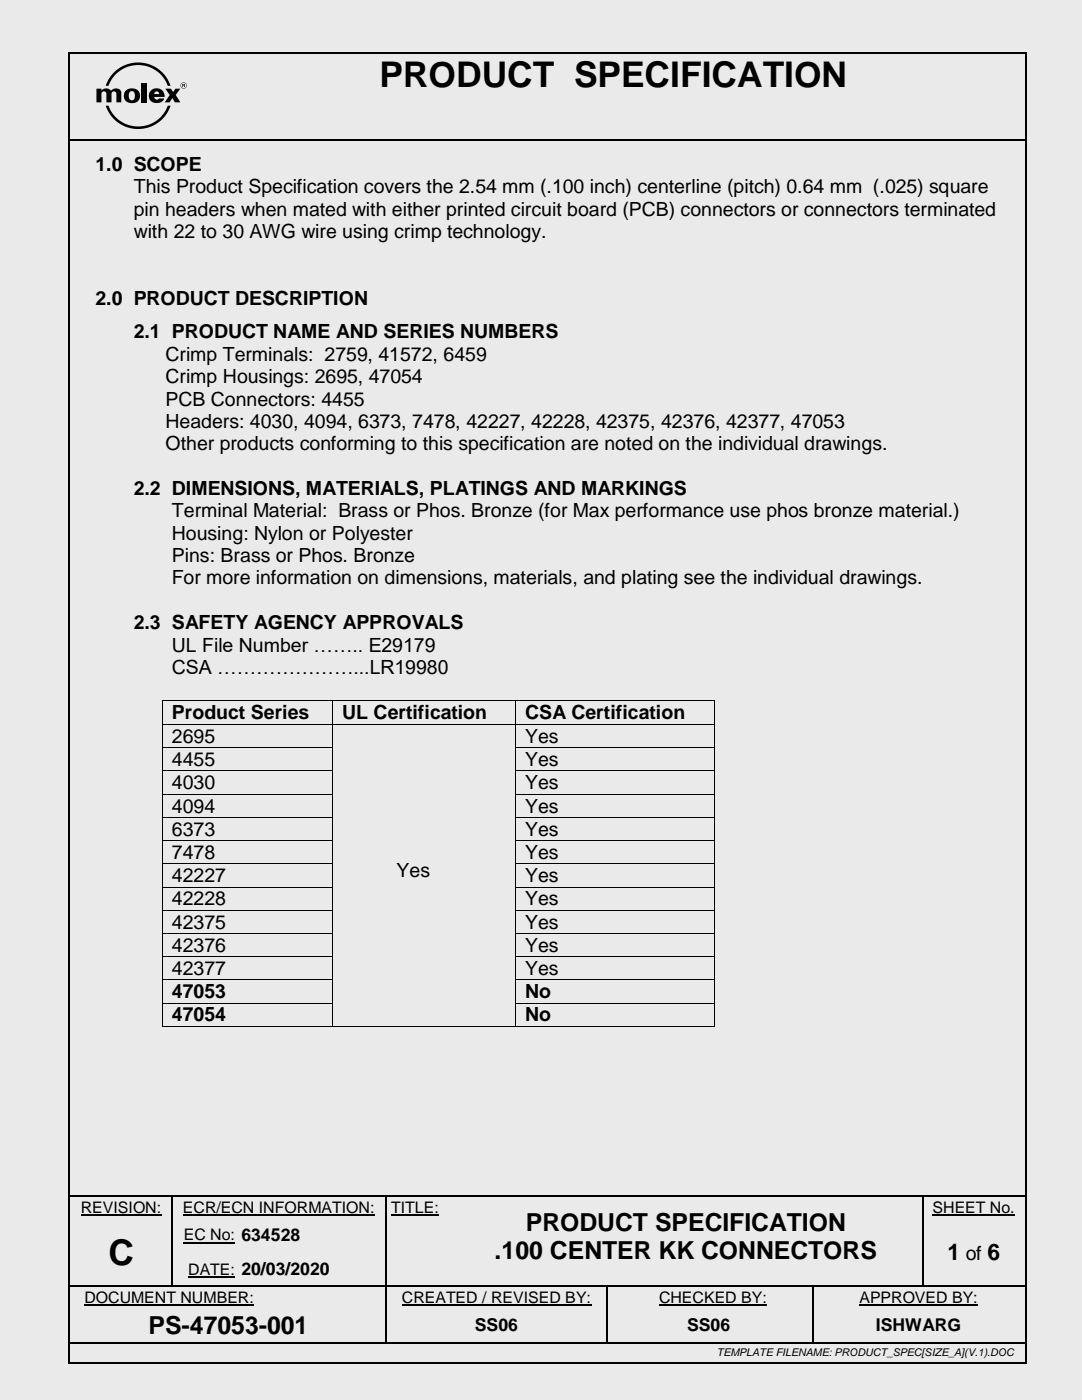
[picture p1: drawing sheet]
<svg xmlns="http://www.w3.org/2000/svg" width="216mm" height="279mm" viewBox="0 0 216 279" stroke-linecap="round" stroke-linejoin="round" font-family="sans-serif">
<path d="M0 0h215.9v279.4h-215.9z" fill-rule="evenodd" fill="#eaeaea"/>
<g fill="#000">
<path d="M13.6 10.3h.4v.4h-.4z" fill-rule="evenodd"/>
<path d="M13.6 10.3h.4v.4h-.4z" fill-rule="evenodd"/>
<path d="M26 18.3a.65 .65 0 0 1 .7 0 .65 .65 0 0 1 .2 .8 .64 .64 0 0 1-.2 .8 .64 .64 0 0 1-.9-.2 1.37 1.37 0 0 1 .2-1.4zM25.1 18.1a1.55 1.55 0 0 0-.1 2 1.55 1.55 0 0 0 2 .4 1.53 1.53 0 0 0 .8-2.1 1.53 1.53 0 0 0-2.1-.7z" fill-rule="evenodd"/>
<path d="M22.7 14.5a6.8 6.8 0 0 1 11.3 2.6h-.5a6.3 6.3 0 0 0-5.9-4.1 6.3 6.3 0 0 0-6 4.1h-.5l.7-1.4z" fill-rule="evenodd"/>
<path d="M30 18.1a1.53 1.53 0 0 0 0 2 1.53 1.53 0 0 0 2 .4 1.13 1.13 0 0 0 .8-.9h-1.1a.51 .51 0 0 1-.6 .3 .51 .51 0 0 1-.3-.6h2.1a1.62 1.62 0 0 0-1-1.6 1.62 1.62 0 0 0-1.9 .4zM30.9 18.4l.3-.2a.49 .49 0 0 1 .6 .6h-1z" fill-rule="evenodd"/>
<path d="M33 17.7h1.1l.4 .7 .5-.7h1l-.9 1.3 .9 1.4h-1.1l-.5-.8-.6 .8h-.9l1-1.4z" fill-rule="evenodd"/>
<path d="M36 17.1a.65 .65 0 0 1 1.3 0 .65 .65 0 0 1-1.3 0zM36.1 17.1a.55 .55 0 0 0 1.1 0 .55 .55 0 0 0-1.1 0z" fill-rule="evenodd"/>
<path d="M36.5 16.9l.3 .1h-.3zM36.4 16.8v.6h.1v-.3l.4 .3v-.6z" fill-rule="evenodd"/>
<path d="M204.5 10.3h.3v.4h-.3z" fill-rule="evenodd"/>
<path d="M204.5 10.3h.3v.4h-.3z" fill-rule="evenodd"/>
<path d="M14 27.7h.3v.4h-.3z" fill-rule="evenodd"/>
<path d="M14 27.7h.3v.4h-.3z" fill-rule="evenodd"/>
<path d="M19.2 17.7h1v.4l.1-.1a1.28 1.28 0 0 1 1.9 .1 1.16 1.16 0 0 1 2 .3v2h-1v-1.7a.49 .49 0 0 0-.5-.5 .49 .49 0 0 0-.4 .5l-.1 1.7h-1v-1.7a.49 .49 0 0 0-.5-.5 .49 .49 0 0 0-.5 .5v1.7h-1z" fill-rule="evenodd"/>
<path d="M28.3 16.5h1v3.9h-1z" fill-rule="evenodd"/>
<path d="M21.1 21.1h.5a6.3 6.3 0 0 0 6 4.1 6.3 6.3 0 0 0 5.9-4.1h.5a6.8 6.8 0 0 1-6.4 4.7 6.8 6.8 0 0 1-6.5-4.7z" fill-rule="evenodd"/>
<path d="M204.3 27.7h.4v.4h-.4z" fill-rule="evenodd"/>
<path d="M204.3 27.7h.4v.4h-.4z" fill-rule="evenodd"/>
<path d="M32.3 139.8h.2v.2h-.2z" fill-rule="evenodd"/>
<path d="M32.3 139.8h.2v.2h-.2z" fill-rule="evenodd"/>
<path d="M66.3 139.8h.2v.2h-.2z" fill-rule="evenodd"/>
<path d="M102.8 139.8h.2v.2h-.2z" fill-rule="evenodd"/>
<path d="M142.5 139.8h.2v.2h-.2z" fill-rule="evenodd"/>
<path d="M142.5 139.8h.2v.2h-.2z" fill-rule="evenodd"/>
<path d="M32.3 144.5h.2v.1h-.2z" fill-rule="evenodd"/>
<path d="M32.3 149.1h.2v.2h-.2z" fill-rule="evenodd"/>
<path d="M32.3 153.7h.2v.2h-.2z" fill-rule="evenodd"/>
<path d="M32.3 158.4h.2v.2h-.2z" fill-rule="evenodd"/>
<path d="M66.3 144.5h.2v.1h-.2z" fill-rule="evenodd"/>
<path d="M66.3 149.1h.2v.2h-.2z" fill-rule="evenodd"/>
<path d="M66.3 153.7h.2v.2h-.2z" fill-rule="evenodd"/>
<path d="M66.3 158.4h.2v.2h-.2z" fill-rule="evenodd"/>
<path d="M102.8 144.5h.2v.1h-.2z" fill-rule="evenodd"/>
<path d="M102.8 149.1h.2v.2h-.2z" fill-rule="evenodd"/>
<path d="M102.8 153.7h.2v.2h-.2z" fill-rule="evenodd"/>
<path d="M102.8 158.4h.2v.2h-.2z" fill-rule="evenodd"/>
<path d="M142.5 144.5h.2v.1h-.2z" fill-rule="evenodd"/>
<path d="M142.5 149.1h.2v.2h-.2z" fill-rule="evenodd"/>
<path d="M142.5 153.7h.2v.2h-.2z" fill-rule="evenodd"/>
<path d="M142.5 158.4h.2v.2h-.2z" fill-rule="evenodd"/>
<path d="M32.3 163h.2v.2h-.2z" fill-rule="evenodd"/>
<path d="M32.3 167.7h.2v.1h-.2z" fill-rule="evenodd"/>
<path d="M32.3 172.3h.2v.2h-.2z" fill-rule="evenodd"/>
<path d="M32.3 176.9h.2v.2h-.2z" fill-rule="evenodd"/>
<path d="M66.3 163h.2v.2h-.2z" fill-rule="evenodd"/>
<path d="M66.3 167.7h.2v.1h-.2z" fill-rule="evenodd"/>
<path d="M66.3 172.3h.2v.2h-.2z" fill-rule="evenodd"/>
<path d="M66.3 176.9h.2v.2h-.2z" fill-rule="evenodd"/>
<path d="M102.8 163h.2v.2h-.2z" fill-rule="evenodd"/>
<path d="M102.8 167.7h.2v.1h-.2z" fill-rule="evenodd"/>
<path d="M102.8 172.3h.2v.2h-.2z" fill-rule="evenodd"/>
<path d="M102.8 176.9h.2v.2h-.2z" fill-rule="evenodd"/>
<path d="M142.5 163h.2v.2h-.2z" fill-rule="evenodd"/>
<path d="M142.5 167.7h.2v.1h-.2z" fill-rule="evenodd"/>
<path d="M142.5 172.3h.2v.2h-.2z" fill-rule="evenodd"/>
<path d="M142.5 176.9h.2v.2h-.2z" fill-rule="evenodd"/>
<path d="M32.3 181.6h.2v.2h-.2z" fill-rule="evenodd"/>
<path d="M32.3 186.2h.2v.2h-.2z" fill-rule="evenodd"/>
<path d="M32.3 190.9h.2v.1h-.2z" fill-rule="evenodd"/>
<path d="M32.3 195.5h.2v.1h-.2z" fill-rule="evenodd"/>
<path d="M66.3 181.6h.2v.2h-.2z" fill-rule="evenodd"/>
<path d="M66.3 186.2h.2v.2h-.2z" fill-rule="evenodd"/>
<path d="M66.3 190.9h.2v.1h-.2z" fill-rule="evenodd"/>
<path d="M66.3 195.5h.2v.1h-.2z" fill-rule="evenodd"/>
<path d="M102.8 181.6h.2v.2h-.2z" fill-rule="evenodd"/>
<path d="M102.8 186.2h.2v.2h-.2z" fill-rule="evenodd"/>
<path d="M102.8 190.9h.2v.1h-.2z" fill-rule="evenodd"/>
<path d="M102.8 195.5h.2v.1h-.2z" fill-rule="evenodd"/>
<path d="M142.5 181.6h.2v.2h-.2z" fill-rule="evenodd"/>
<path d="M142.5 186.2h.2v.2h-.2z" fill-rule="evenodd"/>
<path d="M142.5 190.9h.2v.1h-.2z" fill-rule="evenodd"/>
<path d="M142.5 195.5h.2v.1h-.2z" fill-rule="evenodd"/>
<path d="M32.3 200.1h.2v.2h-.2z" fill-rule="evenodd"/>
<path d="M32.3 204.8h.2v.2h-.2z" fill-rule="evenodd"/>
<path d="M32.3 204.8h.2v.2h-.2z" fill-rule="evenodd"/>
<path d="M66.3 200.1h.2v.2h-.2z" fill-rule="evenodd"/>
<path d="M66.3 204.8h.2v.2h-.2z" fill-rule="evenodd"/>
<path d="M102.8 200.1h.2v.2h-.2z" fill-rule="evenodd"/>
<path d="M102.8 204.8h.2v.2h-.2z" fill-rule="evenodd"/>
<path d="M142.5 200.1h.2v.2h-.2z" fill-rule="evenodd"/>
<path d="M142.5 204.8h.2v.2h-.2z" fill-rule="evenodd"/>
<path d="M142.5 204.8h.2v.2h-.2z" fill-rule="evenodd"/>
<path d="M34.1 238.8h.3v.2h-.3z" fill-rule="evenodd"/>
<path d="M34.1 238.5h.4v.3h-.4z" fill-rule="evenodd"/>
<path d="M77 238.8h.2v.2h-.2z" fill-rule="evenodd"/>
<path d="M77 238.5h.3v.3h-.3z" fill-rule="evenodd"/>
<path d="M89.6 238.5h.4v.3h-.4z" fill-rule="evenodd"/>
<path d="M184 238.8h.3v.2h-.3z" fill-rule="evenodd"/>
<path d="M184 238.5h.4v.3h-.4z" fill-rule="evenodd"/>
<path d="M204.3 238.5h.3v.3h-.3z" fill-rule="evenodd"/>
<path d="M34.1 242.8h.3v.9h-.3z" fill-rule="evenodd"/>
<path d="M34.1 249.7h.3v.9h-.3z" fill-rule="evenodd"/>
<path d="M34.1 256.6h.3v.2h-.3z" fill-rule="evenodd"/>
<path d="M46.9 256.6h.3v.2h-.3z" fill-rule="evenodd"/>
<path d="M77 242.8h.2v.9h-.2z" fill-rule="evenodd"/>
<path d="M77 249.7h.2v.9h-.2z" fill-rule="evenodd"/>
<path d="M77 256.6h.2v.5h-.2z" fill-rule="evenodd"/>
<path d="M89.6 256.6h.3v.2h-.3z" fill-rule="evenodd"/>
<path d="M121 256.8h.2v.3h-.2z" fill-rule="evenodd"/>
<path d="M121 256.6h.2v.2h-.2z" fill-rule="evenodd"/>
<path d="M162 256.8h.3v.3h-.3z" fill-rule="evenodd"/>
<path d="M162 256.6h.3v.2h-.3z" fill-rule="evenodd"/>
<path d="M184 242.8h.3v.9h-.3z" fill-rule="evenodd"/>
<path d="M184 249.7h.3v.9h-.3z" fill-rule="evenodd"/>
<path d="M184 256.6h.3v.2h-.3z" fill-rule="evenodd"/>
<path d="M13.6 271.8h.4v.4h-.4z" fill-rule="evenodd"/>
<path d="M13.6 271.8h.4v.4h-.4z" fill-rule="evenodd"/>
<path d="M76.9 260.9h.4v.8h-.4z" fill-rule="evenodd"/>
<path d="M76.9 267.8h.4v.3h-.4z" fill-rule="evenodd"/>
<path d="M120.9 260.9h.4v.8h-.4z" fill-rule="evenodd"/>
<path d="M120.9 267.8h.4v.3h-.4z" fill-rule="evenodd"/>
<path d="M162 260.9h.3v.8h-.3z" fill-rule="evenodd"/>
<path d="M162 267.8h.4v.3h-.4z" fill-rule="evenodd"/>
<path d="M204.3 267.8h.3v.3h-.3z" fill-rule="evenodd"/>
<path d="M204.5 271.8h.3v.4h-.3z" fill-rule="evenodd"/>
<path d="M204.5 271.8h.3v.4h-.3z" fill-rule="evenodd"/>
</g>
<g fill="none" stroke="#000" stroke-width=".34">
<path d="M13.8 10.7v261.1M14 10.5h190.5M204.7 10.7v261.1M14.3 27.9h190.2M14 238.6h20.1M34.5 238.6h42.5M77.3 238.6h12.3M90 238.6h94M184.4 238.6h19.9M14 267.9h62.9M14 272h190.5M77.1 261.7v6.1"/>
<path d="M77.3 267.9h43.6M121.1 261.7v6.1M121.3 267.9h40.7M162.4 267.9h41.9"/>
</g>
<path d="M16.1 242.5h16.1M36.5 242.5h38.3M36.7 248h10.2M37.6 254.9h9.3M78.1 242.5h9.5M186.1 242.5h16.4M16.8 260.5h33.9M80.2 260.5h37.8M131.5 260.5h21.5M171.5 260.5h23.6" fill="none" stroke="#000" stroke-width=".21"/>
<g fill="none" stroke="#000" stroke-width=".25">
<path d="M34.3 239v3.8M77.1 239v3.8M184.1 239v3.8M14 256.7h20.1M34.3 243.7v6M34.3 250.6v6M34.4 256.7h12.5M47.2 256.7h29.8M77.1 243.7v6M77.1 250.6v6M77.1 257.1v3.8M77.2 256.7h12.4"/>
<path d="M89.9 256.7h31.1M121.1 257.1v3.8M121.2 256.7h40.8M162.2 257.1v3.8M162.3 256.7h21.7M184.1 243.7v6M184.1 250.6v6M184.3 256.7h20.2M162.2 261.7v6.1"/>
</g>
<g fill="none" stroke="#000" stroke-width=".2">
<path d="M32.4 140v4.5M32.5 139.9h33.8M66.4 140v4.5M66.5 139.9h36.3M102.9 140v4.5M103 139.9h39.5M142.6 140v4.5M32.4 144.6v4.5M32.4 149.3v4.4M32.4 153.9v4.5M32.4 158.6v4.4M32.5 144.5h33.8"/>
<path d="M32.5 149.2h33.8M32.5 153.8h33.8M32.5 158.5h33.8M66.4 144.6v4.5M66.4 149.3v4.4M66.4 153.9v4.5M66.4 158.6v4.4M66.5 144.5h36.3M102.9 144.6v4.5M102.9 149.3v4.4M102.9 153.9v4.5M102.9 158.6v4.4"/>
<path d="M103 144.5h39.5M103 149.2h39.5M103 153.8h39.5M103 158.5h39.5M142.6 144.6v4.5M142.6 149.3v4.4M142.6 153.9v4.5M142.6 158.6v4.4M32.4 163.2v4.5M32.4 167.8v4.5M32.4 172.5v4.4M32.4 177.1v4.5"/>
<path d="M32.5 163.1h33.8M32.5 167.7h33.8M32.5 172.4h33.8M32.5 177h33.8M66.4 163.2v4.5M66.4 167.8v4.5M66.4 172.5v4.4M66.4 177.1v4.5M102.9 163.2v4.5M102.9 167.8v4.5M102.9 172.5v4.4M102.9 177.1v4.5"/>
<path d="M103 163.1h39.5M103 167.7h39.5M103 172.4h39.5M103 177h39.5M142.6 163.2v4.5M142.6 167.8v4.5M142.6 172.5v4.4M142.6 177.1v4.5M32.4 181.8v4.4M32.4 186.4v4.5M32.4 191v4.5M32.4 195.6v4.5"/>
<path d="M32.5 181.7h33.8M32.5 186.3h33.8M32.5 190.9h33.8M32.5 195.6h33.8M66.4 181.8v4.4M66.4 186.4v4.5M66.4 191v4.5M66.4 195.6v4.5M102.9 181.8v4.4M102.9 186.4v4.5M102.9 191v4.5M102.9 195.6v4.5"/>
<path d="M103 181.7h39.5M103 186.3h39.5M103 190.9h39.5M103 195.6h39.5M142.6 181.8v4.4M142.6 186.4v4.5M142.6 191v4.5M142.6 195.6v4.5M32.4 200.3v4.5M32.5 200.2h33.8M32.5 204.9h33.8M66.4 200.3v4.5"/>
<path d="M66.5 204.9h36.3M102.9 200.3v4.5M103 200.2h39.5M103 204.9h39.5M142.6 200.3v4.5"/>
</g>
<g font-size="7.1">
<text x="75.7" y="17.3">PRODUCT SPECIFICATION</text>
<text x="21.6" y="252.4">C</text>
</g>
<g font-size="5">
<text x="104.9" y="245.6">PRODUCT SPECIFICATION</text>
<text x="98.7" y="251.3">.100 CENTER KK CONNECTORS</text>
<text x="29.6" y="266.2">PS-47053-001</text>
</g>
<g font-size="4.6">
<text x="189.1" y="251.5">1</text>
<text x="197.1" y="251.5">6</text>
</g>
<g font-size="3.9">
<text x="19" y="34">1.0 SCOPE</text>
<text x="26.7" y="38.5">This Product Specification covers the 2.54 mm (.100 inch) centerline (pitch) 0.64 mm (.025) square</text>
<text x="26.7" y="43">pin headers when mated with either printed circuit board (PCB) connectors or connectors terminated</text>
<text x="26.7" y="47.5">with 22 to 30 AWG wire using crimp technology.</text>
<text x="19" y="60.8">2.0 PRODUCT DESCRIPTION</text>
<text x="26.7" y="67.5">2.1 PRODUCT NAME AND SERIES NUMBERS</text>
<text x="33" y="72">Crimp Terminals: 2759, 41572, 6459</text>
<text x="33" y="76.5">Crimp Housings: 2695, 47054</text>
<text x="33" y="80.9">PCB Connectors: 4455</text>
<text x="33" y="85.4">Headers: 4030, 4094, 6373, 7478, 42227, 42228, 42375, 42376, 42377, 47053</text>
<text x="33" y="89.9">Other products conforming to this specification are noted on the individual drawings.</text>
<text x="26.7" y="98.7">2.2 DIMENSIONS, MATERIALS, PLATINGS AND MARKINGS</text>
<text x="34.3" y="103.3">Terminal Material: Brass or Phos. Bronze (for Max performance use phos bronze material.)</text>
<text x="34.3" y="107.7">Housing: Nylon or Polyester</text>
<text x="34.3" y="112.2">Pins: Brass or Phos. Bronze</text>
<text x="34.3" y="116.6">For more information on dimensions, materials, and plating see the individual drawings.</text>
<text x="26.7" y="125.5">2.3 SAFETY AGENCY APPROVALS</text>
<text x="34.3" y="130">UL File Number …….. E29179</text>
<text x="34.3" y="134.5">CSA …………………...LR19980</text>
<text x="34.3" y="143.6">Product Series</text>
<text x="68.3" y="143.6">UL Certification</text>
<text x="104.8" y="143.6">CSA Certification</text>
<text x="34.3" y="148.2">2695</text>
<text x="104.8" y="148.2">Yes</text>
<text x="34.3" y="152.9">4455</text>
<text x="104.8" y="152.9">Yes</text>
<text x="34.3" y="157.5">4030</text>
<text x="104.8" y="157.5">Yes</text>
<text x="34.3" y="162.2">4094</text>
<text x="34.3" y="166.8">6373</text>
<text x="104.8" y="162.2">Yes</text>
<text x="104.8" y="166.8">Yes</text>
<text x="34.3" y="171.4">7478</text>
<text x="104.8" y="171.4">Yes</text>
<text x="34.3" y="176.1">42227</text>
<text x="79.1" y="175">Yes</text>
<text x="104.8" y="176.1">Yes</text>
<text x="34.3" y="180.7">42228</text>
<text x="34.3" y="185.4">42375</text>
<text x="104.8" y="180.7">Yes</text>
<text x="104.8" y="185.4">Yes</text>
<text x="34.3" y="190">42376</text>
<text x="104.8" y="190">Yes</text>
<text x="34.3" y="194.6">42377</text>
<text x="104.8" y="194.6">Yes</text>
<text x="34.3" y="199.2">47053</text>
<text x="34.3" y="203.9">47054</text>
<text x="104.8" y="199.2">No</text>
<text x="104.8" y="203.9">No</text>
<text x="192.7" y="251.5">of</text>
</g>
<g font-size="3.5">
<text x="94.8" y="265.5">SS06</text>
<text x="137.1" y="265.5">SS06</text>
<text x="174.8" y="265.5">ISHWARG</text>
</g>
<g font-size="3.2">
<text x="16.1" y="242">REVISION:</text>
<text x="36.5" y="242">ECR/ECN INFORMATION:</text>
<text x="78.1" y="242">TITLE:</text>
<text x="186.1" y="242">SHEET No.</text>
<text x="36.7" y="247.6">EC No: 634528</text>
<text x="37.6" y="254.5">DATE: 20/03/2020</text>
<text x="16.8" y="260">DOCUMENT NUMBER:</text>
<text x="80.2" y="260">CREATED / REVISED BY:</text>
<text x="131.5" y="260">CHECKED BY:</text>
<text x="171.5" y="260">APPROVED BY:</text>
</g>
<text font-size="2.1" x="143" y="270.6">TEMPLATE FILENAME: PRODUCT_SPEC[SIZE_A](V.1).DOC</text>
</svg>
